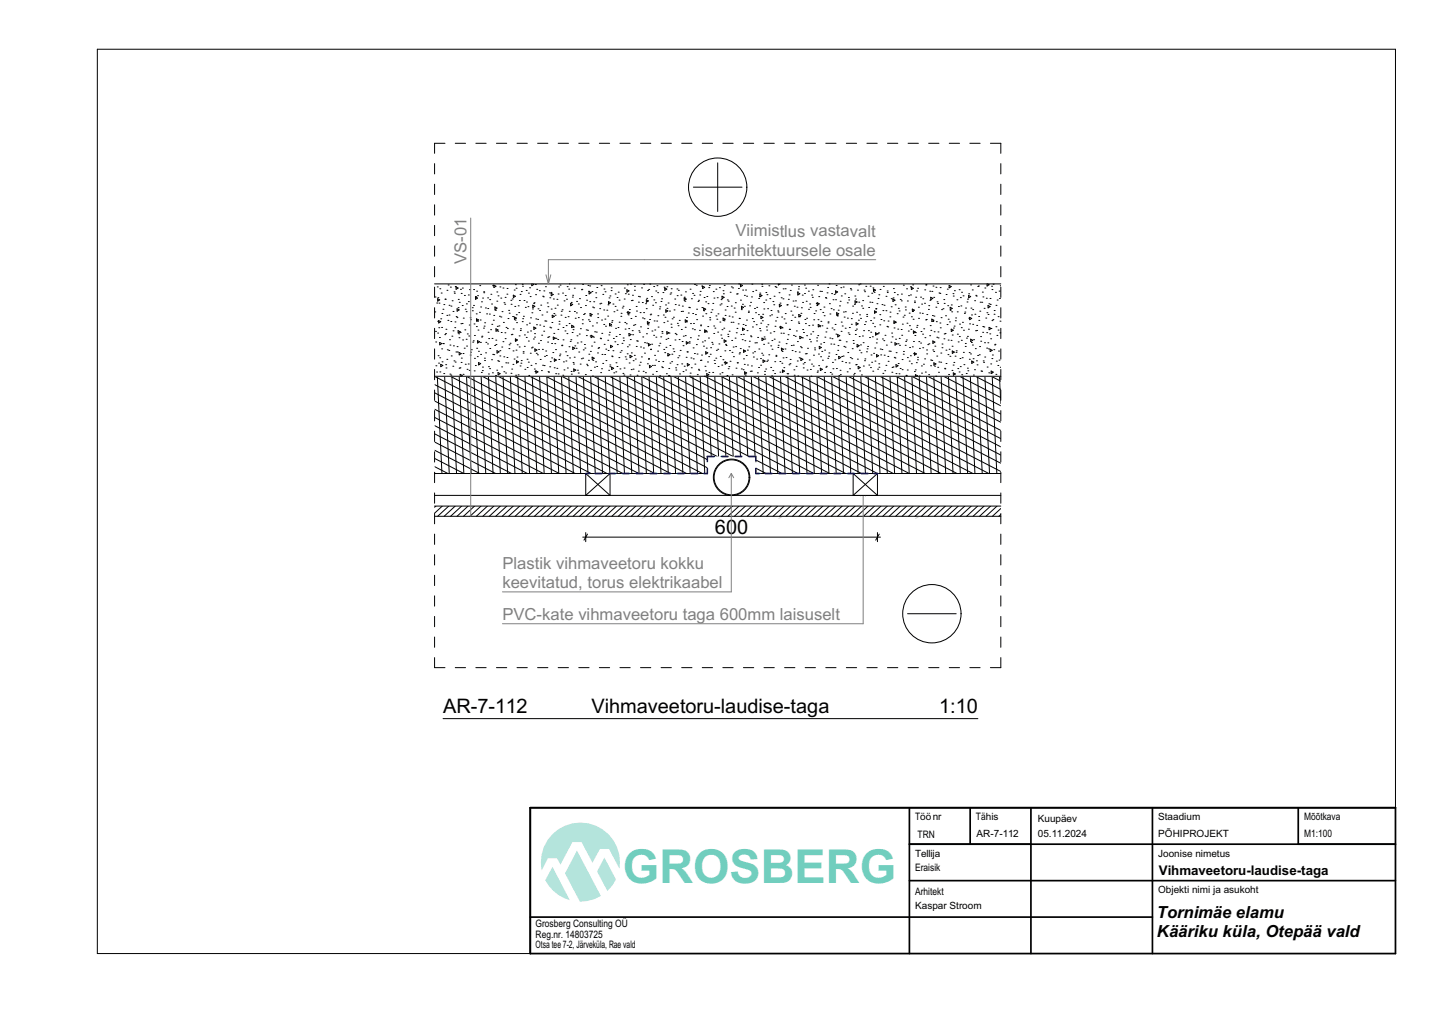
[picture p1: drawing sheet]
<svg xmlns="http://www.w3.org/2000/svg" width="297mm" height="210mm" viewBox="0 0 297 210" stroke-linecap="round" stroke-linejoin="round" font-family="sans-serif">
<path d="M187 173.6h100M187 166.1v30M199.5 166.1v7.5M212 166.1v30M237 166.1v30M267 166.1v7.5M287 166.1h-177.9v30M109.1 188.6h127.9M187 181.1h100" fill="none" stroke="#000" stroke-width=".35"/>
<g fill="#b4e4dc">
<path d="M124.3 176.4l2.4 4.5-.8 1.3-1 1.1-2.1-4z" fill-rule="evenodd"/>
<path d="M113.6 178.3l3.6 6.9a8.1 8.1 0 0 1-5.1-4.2z" fill-rule="evenodd"/>
<path d="M118.7 174.9l4.9 9.4-1.4 .6-1.4 .4-1.5 .2-3.1-5.9z" fill-rule="evenodd"/>
<path d="M113.6 171.6a8.1 8.1 0 0 1 9.5-1.5 8.1 8.1 0 0 1 4.3 8.6l-2.1-4.1h-1.9l-1.5 2.9-2.3-4.3h-1.9l-2.4 4.6-.8-1.3h-1.8l-1.3 2.5a8.1 8.1 0 0 1 2.2-7.4z" fill-rule="evenodd"/>
</g>
<path d="M109.1 166.1h177.9v30h-177.9z" fill="none" stroke="#000" stroke-width=".35"/>
<path d="M20 10.1h267v186h-267z" fill="none" stroke="#000" stroke-width=".21"/>
<!-- layer: Structural - Bearing -->
<path d="M132.8 106.2l-.8 .5M160.9 106.2l-.7 .5M189.1 106.2l-.8 .5" fill="none" stroke="#ccc" stroke-width=".21"/>
<path d="M89.4 104.1h116.4v2.1h-116.4z" fill-rule="evenodd" fill="#fff"/>
<g fill="none" stroke="#000" stroke-width=".21">
<path d="M89.6 104.1l-.2 .2M91 104.1l-1.6 1.5M92.3 104.1l-2.3 2.1M93.6 104.1l-2.3 2.1M94.9 104.1l-2.2 2.1M96.3 104.1l-2.3 2.1M97.6 104.1l-2.3 2.1M98.9 104.1l-2.2 2.1M100.3 104.1l-2.3 2.1M101.6 104.1l-2.3 2.1M102.9 104.1l-2.3 2.1M104.2 104.1l-2.2 2.1"/>
<path d="M105.6 104.1l-2.3 2.1M106.9 104.1l-2.3 2.1M108.2 104.1l-2.3 2.1M109.5 104.1l-2.2 2.1M110.9 104.1l-2.3 2.1M112.2 104.1l-2.3 2.1M113.5 104.1l-2.3 2.1M114.8 104.1l-2.2 2.1M116.2 104.1l-2.3 2.1M117.5 104.1l-2.3 2.1M118.8 104.1l-2.2 2.1M120.2 104.1l-2.3 2.1"/>
<path d="M121.5 104.1l-2.3 2.1M122.8 104.1l-2.3 2.1M124.1 104.1l-2.2 2.1M125.5 104.1l-2.3 2.1M126.8 104.1l-2.3 2.1M128.1 104.1l-2.3 2.1M129.4 104.1l-2.2 2.1M130.8 104.1l-2.3 2.1M132.1 104.1l-2.3 2.1M133.4 104.1l-2.3 2.1M134.8 104.1l-2.3 2.1M136.1 104.1l-2.3 2.1"/>
<path d="M137.4 104.1l-2.3 2.1M138.7 104.1l-2.2 2.1M140.1 104.1l-2.3 2.1M141.4 104.1l-2.3 2.1M142.7 104.1l-2.3 2.1M144 104.1l-2.2 2.1M145.4 104.1l-2.3 2.1M146.7 104.1l-2.3 2.1M148 104.1l-2.3 2.1M149.3 104.1l-2.2 2.1M150.7 104.1l-2.3 2.1M152 104.1l-2.3 2.1"/>
<path d="M153.3 104.1l-2.3 2.1M154.7 104.1l-2.3 2.1M156 104.1l-2.3 2.1M157.3 104.1l-2.3 2.1M158.6 104.1l-2.2 2.1M160 104.1l-2.3 2.1M161.3 104.1l-2.3 2.1M162.6 104.1l-2.3 2.1M163.9 104.1l-2.2 2.1M165.3 104.1l-2.3 2.1M166.6 104.1l-2.3 2.1M167.9 104.1l-2.3 2.1"/>
<path d="M169.2 104.1l-2.2 2.1M170.6 104.1l-2.3 2.1M171.9 104.1l-2.3 2.1M173.2 104.1l-2.2 2.1M174.6 104.1l-2.3 2.1M175.9 104.1l-2.3 2.1M177.2 104.1l-2.3 2.1M178.5 104.1l-2.2 2.1M179.9 104.1l-2.3 2.1M181.2 104.1l-2.3 2.1M182.5 104.1l-2.3 2.1M183.8 104.1l-2.2 2.1"/>
<path d="M185.2 104.1l-2.3 2.1M186.5 104.1l-2.3 2.1M187.8 104.1l-2.3 2.1M189.1 104.1l-2.2 2.1M190.5 104.1l-2.3 2.1M191.8 104.1l-2.3 2.1M193.1 104.1l-2.2 2.1M194.5 104.1l-2.3 2.1M195.8 104.1l-2.3 2.1M197.1 104.1l-2.3 2.1M198.4 104.1l-2.2 2.1M199.8 104.1l-2.3 2.1"/>
<path d="M201.1 104.1l-2.3 2.1M202.4 104.1l-2.3 2.1M203.7 104.1l-2.2 2.1M205.1 104.1l-2.3 2.1M205.8 105.8l-.4 .4M205.8 104.6l-1.7 1.6"/>
</g>
<g fill="#fff">
<path d="M89.4 101.9h116.4v2.2h-116.4z" fill-rule="evenodd"/>
<path d="M89.4 77.4h116.4v20h-50.3v-3.5h-10v3.5h-56.1z" fill-rule="evenodd"/>
</g>
<g fill="none" stroke="#000" stroke-width=".21">
<path d="M89.4 77.4l38.7 20M89.4 79.1l35.5 18.3M89.9 77.4l1 20M91.5 77.4l.9 20M92.6 77.4l38.8 20M93 77.4l.9 20M94.5 77.4l.9 20-6-3.1M95.9 77.4l38.8 20M96 77.4l.9 20M97.5 77.4l.9 20M99 77.4l.9 20M99.2 77.4l38.7 20"/>
<path d="M100.5 77.4l.9 20M102 77.4l.9 20M102.4 77.4l38.8 20M103.5 77.4l.9 20M105 77.4l.9 20M105.7 77.4l38.8 20M106.5 77.4l.9 20M108 77.4l.9 20M109 77.4l36.5 18.8M109.5 77.4l.9 20M111 77.4l.9 20M112.3 77.4l33.2 17.1"/>
<path d="M112.5 77.4l.9 20M114 77.4l.9 20M115.5 77.4l.9 20M115.5 77.4l32 16.5M117 77.4l.9 20M118.5 77.4l.9 20M118.8 77.4l32 16.5-.8-16.5M120 77.4l.9 20M121.5 77.4l.9 20M122.1 77.4l32 16.5M123 77.4l.9 20M124.5 77.4l.9 20"/>
<path d="M125.3 77.4l38.8 20M126 77.4l.9 20M127.5 77.4l.9 20M128.6 77.4l38.8 20M129 77.4l.9 20M130.5 77.4l.9 20M131.9 77.4l38.8 20M132 77.4l.9 20M133.5 77.4l.9 20M135 77.4l.9 20M135.2 77.4l38.7 20M136.5 77.4l1 20"/>
<path d="M138 77.4l1 20M138.4 77.4l38.8 20M139.5 77.4l1 20M141 77.4l1 20M141.7 77.4l38.8 20M142.5 77.4l1 20M144 77.4l1 20M145 77.4l38.8 20M145.5 77.4l.8 16.5M147 77.4l.8 16.5M148.3 77.4l38.7 20-.9-20M148.5 77.4l.8 16.5"/>
<path d="M153 77.4l.8 16.5M154.5 77.4l.8 16.5M154.8 77.4l38.8 20M156 77.4l1 20M157.5 77.4l1 20M158.1 77.4l38.7 20M159 77.4l1 20M160.5 77.4l1 20M161.3 77.4l38.8 20M162 77.4l1 20M163.5 77.4l1 20M164.6 77.4l38.8 20"/>
<path d="M165 77.4l1 20M166.5 77.4l1 20M167.9 77.4l37.9 19.6M168 77.4l1 20M169.5 77.4l1 20M171 77.4l1 20M171.2 77.4l34.6 17.9M172.5 77.4l1 20M174 77.4l1 20M174.4 77.4l31.4 16.2M175.5 77.4l1 20M177 77.4l1 20"/>
<path d="M177.7 77.4l28.1 14.5M178.5 77.4l1 20M180.1 77.4l.9 20M181 77.4l24.8 12.8M181.6 77.4l.9 20M183.1 77.4l.9 20M184.2 77.4l21.6 11.1M184.6 77.4l.9 20M187.5 77.4l18.3 9.4M187.6 77.4l.9 20M189.1 77.4l.9 20M190.6 77.4l.9 20"/>
<path d="M190.8 77.4l15 7.8M192.1 77.4l.9 20M193.6 77.4l.9 20M194.1 77.4l11.7 6.1M195.1 77.4l.9 20M196.6 77.4l.9 20M197.3 77.4l8.5 4.4M198.1 77.4l.9 20M199.6 77.4l.9 20M200.6 77.4l5.2 2.7M201.1 77.4l.9 20M202.6 77.4l.9 20"/>
<path d="M203.9 77.4l1.9 1M204.1 77.4l.9 20M205.6 77.4l.2 5.6M89.4 97.1v.3M89.4 80.8l32.2 16.6M89.4 82.5l28.9 14.9M89.4 84.2l25.6 13.2M89.4 85.8l22.4 11.6M89.4 87.5l19.1 9.9M89.4 89.2l15.8 8.2M89.4 90.9l12.5 6.5M89.4 92.6l9.3 4.8"/>
<path d="M89.4 96l2.7 1.4M152.3 93.9l-.8-16.5 38.8 20M155.5 94.6l5.3 2.8M155.5 96.3l2.1 1.1"/>
</g>
<path d="M89.4 58.4h116.4v19h-116.4z" fill-rule="evenodd" fill="#fff"/>
<g fill="none" stroke="#000" stroke-width=".21">
<path d="M89.4 58.4h116.4M89.9 59h.1M90.5 59.4h.1M91.9 59.7h.1M92.2 58.6h.1M92.6 59.1h.1M93.6 58.9h.1M93.8 59l.4 .2-.4 .3zM94.7 59.5h.1M95.1 59.3h.1M96.6 59.6h.1M97.4 59.6h.1"/>
<path d="M98 59.9h.1M98.7 58.7h.1M101.4 58.7h.1M101.4 58.8h.1M101.6 58.6l.4 .3-.4 .2zM102.8 59h.1M103.4 59.2h.1M104.3 59.3h.1M105.8 59.7h.1M106 58.6h.1M106.2 59.3h.1M107.2 60h.1"/>
<path d="M107.4 58.5h.1M107.5 58.9h.1M108.2 59.7h.1M108.9 59.2h.1M109.4 58.4v.4l.4-.3-.2-.1M110.1 58.5h.1M110.4 59.5h.1M110.9 59.8h.1M111.9 59.8h.1M112.2 59h.1M114.9 59h.1M115.2 58.6h.1"/>
<path d="M116.7 59h.1M117 59.5h.1M117.2 58.4h.1M118.1 59.3h.1M119.6 59.6h.1M119.7 59.5h.1M119.8 58.5h.1M120.9 58.7h.1M121.1 59.9h.1M121.1 60l.5 .2-.4 .3zM121.3 58.8h.1M121.7 60h.1"/>
<path d="M122.8 59.1h.1M123.6 58.8h.1M124.2 59.5h.1M125.7 59.8h.1M125.7 59.2h.1M128.4 59.2h.1M128.9 59.6l.5 .2-.4 .3zM129 58.6h.1M129.7 58.4h.1M130.5 58.9h.1M130.5 59.7h.1M131.9 59.2h.1"/>
<path d="M132.4 58.5h.1M133.2 59.7h.1M133.4 59.5h.1M133.7 58.4h.1M134.5 58.9h.1M134.9 59.9h.1M135.1 58.8h.1M136.6 59.1h.1M136.7 59.2l.5 .3-.5 .2zM137.2 59h.1M138.1 59.4h.1M139.2 59.4h.1"/>
<path d="M139.5 59.7h.1M141.9 59.5h.1M142.8 58.5h.1M143.2 58.7h.1M144 59.9h.1M144.3 58.8h.1M144.5 58.9l.4 .2-.4 .3zM145.8 59.2h.1M145.9 58.7h.1M146.7 60h.1M147.2 59.5h.1M148 59.2h.1"/>
<path d="M148.7 59.8h.1M148.9 58.7h.1M150.4 59h.1M150.7 59.2h.1M151.9 59.3h.1M151.9 58.4h.1M152.3 58.5l.4 .2-.4 .3zM152.7 59.7h.1M153.3 59.7h.1M154.6 58.4h.1M154.8 60h.1M155.5 59.7h.1"/>
<path d="M156.7 58.5h.1M156.7 58.9h.1M158.1 58.8h.1M159.4 58.9h.1M159.6 59.1h.1M160.1 58.4v.2l.3-.2M161.1 59.4h.1M161.5 59.4h.1M162.5 59.7h.1M162.8 58.6h.1M164.2 59.4h.1M164.2 59h.1"/>
<path d="M165.5 58.6h.1M165.7 59.3h.1M166.3 59.9h.1M167.2 59.6h.1M168.2 58.7h.1M168.6 59.9h.1M169 59.9h.1M170.2 59.1h.1M170.5 58.4h.1M171.9 59.8l.4 .2-.4 .3zM172 58.7h.1M172.9 59.2h.1"/>
<path d="M173.4 59h.1M174.9 59.4h.1M175 59.6h.1M176.4 59.7h.1M176.6 58.6h.1M176.9 58.4h.1M177.7 59.7h.1M177.8 60h.1M178.1 58.9h.1M179 58.9h.1M179.5 59.2h.1M179.6 59.5l.5 .2-.4 .2z"/>
<path d="M181 59.5h.1M181.7 58.9h.1M182.5 59.9h.1M183.8 59.4h.1M185.8 58.7h.1M186.5 59.4h.1M187.3 59h.1M187.4 59.1l.5 .2-.4 .3zM187.7 58.6h.1M188.5 59.9h.1M188.7 59.3h.1M190.2 59.6h.1"/>
<path d="M190.4 58.6h.1M190.4 58.5h.1M191.2 59.9h.1M191.7 59.9h.1M191.9 58.8h.1M192.5 59.1h.1M193.4 59.2h.1M194.8 59.5h.1M195.2 59.1h.1M195.2 58.7l.4 .2-.4 .3zM196.3 59.8h.1M197.3 59.6h.1"/>
<path d="M199.6 58.6h.1M200 59.6h.1M201.1 58.9h.1M201.2 58.8h.1M202.6 59.2h.1M203 58.4v.4l.4-.2-.3-.2M203.9 58.9h.1M204 59.6h.1M204.3 58.5h.1M205.5 59.9h.1M205.7 58.8h.1M89.4 77.4h116.4"/>
<path d="M89.4 64.2h.1M89.5 61.1h.1M89.6 68.2h.1M89.6 70.3h.1M89.7 75.2h.1M89.8 76.5h.1M89.8 62.3h.1M90 61.5l.4 .2-.4 .2zM90 68.5h.1M90 66.1h.1M90.1 61.2h.1M90.1 73.2h.1"/>
<path d="M90.2 74.7h.1M90.2 65.9l.5 .3-.5 .2zM90.3 67.4h.1M90.3 62.3h.1M90.4 69.4h.1M90.4 70.4l.5 .3-.4 .2zM90.4 73.6h.1M90.5 76.5h.1M90.6 74.9l.5 .3-.4 .2zM90.7 65.6h.1M90.7 60.3h.1M90.8 67.3h.1"/>
<path d="M90.8 71.8h.1M90.9 64.5h.1M90.9 74.4h.1M91.1 70.7h.1M91.1 63.6h.1M91.2 70.7h.1M91.3 76.8h.1M91.3 62.6h.1M91.5 68.8h.1M91.6 61.5h.1M91.6 68.6h.1M91.7 75h.1"/>
<path d="M91.7 67.7h.1M91.7 75.7h.1M91.9 73.9h.1M91.9 64.9h.1M92 71.9h.1M92.1 65.9h.1M92.3 72.1h.1M92.4 64.8h.1M92.4 62.8h.1M92.4 69.9h.1M92.5 76.9h.1M92.5 71h.1"/>
<path d="M92.7 66.1h.1M92.7 77.2h.1M92.8 63h.1M92.8 73.2h.1M92.9 69.1h.1M93 61.9h.1M93.1 75.3h.1M93.2 64.1h.1M93.2 68h.1M93.3 71.1h.1M93.4 74.2h.1M93.4 60h.1"/>
<path d="M93.4 60.3h.1M93.5 67.4h.1M93.6 66.2h.1M93.6 74.5h.1M93.8 72.4h.1M93.8 65.1h.1M94 65.3h.1M94 63.5l.4 .2-.4 .3zM94 71.3h.1M94.1 72.4h.1M94.2 68l.4 .2-.4 .3zM94.2 63.3h.1"/>
<path d="M94.3 61.6h.1M94.3 68.7h.1M94.4 69.5h.1M94.4 72.5l.5 .2-.4 .3zM94.4 75.7h.1M94.5 62.2h.1M94.6 75.6h.1M94.6 68.4h.1M94.7 77.4l-.1-.4 .5 .2-.3 .2M94.8 66.6h.1M94.8 74.5h.1M94.9 60.4h.1"/>
<path d="M94.9 73.7h.1M95 66.5h.1M95.1 62.8h.1M95.2 69.9h.1M95.2 72.7h.1M95.2 77h.1M95.3 65.4h.1M95.5 71.6h.1M95.5 60.8h.1M95.6 67.8h.1M95.7 63.6h.1M95.7 74.9h.1"/>
<path d="M95.9 69.8h.1M95.9 64.1h.1M95.9 62.5h.1M96 71.2h.1M96.1 76h.1M96.1 68.7h.1M96.3 74.9h.1M96.3 60.7h.1M96.3 62h.1M96.4 69.1h.1M96.5 76.2h.1M96.5 66.9h.1"/>
<path d="M96.7 65.4h.1M96.7 73h.1M96.8 65.8h.1M96.8 72.4h.1M96.9 71.9h.1M97.1 63.3h.1M97.2 63.9h.1M97.2 70.4h.1M97.3 70.1h.1M97.4 62.8h.1M97.5 66.6h.1M97.5 76.3h.1"/>
<path d="M97.6 69h.1M97.6 73.7h.1M97.8 75.2h.1M97.8 61h.1M97.8 61.1l.4 .2-.4 .3zM97.9 64.6h.1M98 67.2h.1M98 65.6l.4 .2-.4 .3zM98 71.6h.1M98.2 73.4h.1M98.2 70.1l.4 .2-.4 .3zM98.2 66.1h.1"/>
<path d="M98.2 60.8h.1M98.3 67.9h.1M98.4 75h.1M98.4 72.3h.1M98.4 74.6l.5 .2-.4 .3zM98.6 64.2h.1M98.8 65.8h.1M98.8 70.4h.1M98.8 72.9h.1M98.9 63.1h.1M99 76.6h.1M99 62.1h.1"/>
<path d="M99 69.3h.1M99.1 69.2h.1M99.2 76.2h.1M99.2 75.5h.1M99.3 61.3h.1M99.4 67.5h.1M99.5 60h.1M99.5 60.2h.1M99.6 67.1h.1M99.6 73.7h.1M99.7 74.2h.1M99.7 66.4h.1"/>
<path d="M99.8 63.3h.1M99.9 72.6h.1M99.9 70.4h.1M100.1 64.6h.1M100.3 70.7h.1M100.3 61.3h.1M100.3 63.5h.1M100.4 68.3h.1M100.5 76.9h.1M100.5 75.4h.1M100.5 69.6h.1M100.7 64.6h.1"/>
<path d="M100.7 75.8h.1M100.7 61.6h.1M100.7 71.7h.1M100.9 67.8h.1M101 60.5h.1M101.1 74h.1M101.1 62.5h.1M101.1 66.7h.1M101.2 69.6h.1M101.3 76.7h.1M101.3 72.9h.1M101.5 65.9h.1"/>
<path d="M101.5 64.9h.1M101.6 72.9h.1M101.7 71.1h.1M101.8 63.8h.1M101.8 63.1l.4 .3-.4 .2zM101.9 63.8h.1M101.9 77.2h.1M102 70h.1M102 70.9h.1M102 67.6l.4 .3-.4 .2zM102.2 76.1h.1M102.2 60.1h.1"/>
<path d="M102.2 61.9h.1M102.2 72.1l.4 .3-.4 .2zM102.3 67.1h.1M102.4 74.2h.1M102.4 68.1h.1M102.4 60.8h.1M102.4 76.6l.5 .3-.4 .2zM102.6 74.3h.1M102.6 67h.1M102.7 65.1h.1M102.8 73.2h.1M102.8 72.1h.1"/>
<path d="M103 61.3h.1M103 65.2h.1M103.1 68.4h.1M103.2 75.5h.1M103.2 71.4h.1M103.3 64.1h.1M103.4 70.3h.1M103.5 66.3h.1M103.6 73.4h.1M103.6 76.5h.1M103.7 62.3h.1M103.8 62.6h.1"/>
<path d="M103.8 68.4h.1M103.9 61.2h.1M103.9 69.7h.1M104 76.7h.1M104 74.6h.1M104.1 67.3h.1M104.3 60.5h.1M104.3 73.5h.1M104.3 67.6h.1M104.4 74.7h.1M104.5 65.5h.1M104.6 63.8h.1"/>
<path d="M104.7 71.7h.1M104.7 70.9h.1M104.7 64.4h.1M104.9 70.6h.1M105.1 61.8h.1M105.1 76.8h.1M105.1 62.6h.1M105.2 68.8h.1M105.2 75.9h.1M105.3 68.8h.1M105.4 61.5h.1M105.4 65.1h.1"/>
<path d="M105.5 74.9h.1M105.5 72.2h.1M105.5 67.7h.1M105.6 60.7l.4 .2-.4 .3zM105.7 73.8h.1M105.8 65.2l.4 .2-.4 .3zM105.9 63h.1M105.9 65.8h.1M106 70.1h.1M106 69.7l.4 .2-.4 .3zM106.1 77.2h.1M106.1 72h.1"/>
<path d="M106.2 64.7h.1M106.2 74.2l.4 .2-.4 .3zM106.2 66.4h.1M106.3 73.4h.1M106.4 70.9h.1M106.6 77.1h.1M106.6 62.9h.1M106.7 64.3h.1M106.8 69.1h.1M106.8 71.4h.1M106.8 61.8h.1M107 75.3h.1"/>
<path d="M107 60.5h.1M107 68h.1M107.1 67.6h.1M107.1 74.7h.1M107.2 74.2h.1M107.4 66.2h.1M107.5 65.6h.1M107.6 72.6h.1M107.6 72.3h.1M107.7 65.1h.1M107.8 61.8h.1M107.8 71.2h.1"/>
<path d="M107.9 68.9h.1M107.9 76h.1M108 63.2h.1M108.2 69.4h.1M108.3 62.1h.1M108.3 66.8h.1M108.4 73.9h.1M108.4 75.6h.1M108.5 68.3h.1M108.6 63.1h.1M108.7 74.5h.1M108.7 70.1h.1"/>
<path d="M108.7 60.3h.1M108.8 77.2h.1M108.9 66.5h.1M109 61h.1M109.1 72.7h.1M109.1 65.4h.1M109.1 68.1h.1M109.2 75.2h.1M109.3 71.6h.1M109.4 64.3h.1M109.5 71.4h.1M109.5 63.5h.1"/>
<path d="M109.6 62.8l.4 .2-.4 .3zM109.7 69.7h.1M109.8 62.4h.1M109.8 67.3l.4 .2-.4 .3zM109.8 62.3h.1M109.9 75.9h.1M109.9 69.3h.1M109.9 68.6h.1M110 71.8l.4 .2-.4 .3zM110 76.4h.1M110.1 74.8h.1M110.2 60.6h.1"/>
<path d="M110.2 65.6h.1M110.2 76.3l.4 .2-.4 .2zM110.3 72.7h.1M110.3 66.8h.1M110.5 73h.1M110.6 65.7h.1M110.7 63.5h.1M110.7 70.6h.1M110.8 71.9h.1M111 63.9h.1M111 66.9h.1M111.1 73.9h.1"/>
<path d="M111.2 70h.1M111.2 62.8h.1M111.4 76.2h.1M111.4 68.9h.1M111.5 64.8h.1M111.6 71.9h.1M111.6 75.1h.1M111.6 60.9h.1M111.7 61h.1M111.8 67.1h.1M111.8 68.1h.1M111.9 75.2h.1"/>
<path d="M112 73.3h.1M112 66h.1M112.2 72.2h.1M112.3 66h.1M112.4 73.1h.1M112.4 64.2h.1M112.6 62.3h.1M112.6 70.4h.1M112.6 69.4h.1M112.7 63.1h.1M112.7 76.5h.1M112.8 76.5h.1"/>
<path d="M112.9 69.3h.1M113 60.2h.1M113.1 75.4h.1M113.1 61.2h.1M113.1 67.3h.1M113.2 74.4h.1M113.3 67.4h.1M113.3 60.1h.1M113.4 60.3l.4 .3-.4 .2zM113.4 63.6h.1M113.4 70.6h.1M113.5 73.6h.1"/>
<path d="M113.5 66.3h.1M113.6 64.8l.4 .3-.4 .2zM113.7 72.5h.1M113.8 69.3l.4 .3-.4 .2zM113.8 61.5h.1M113.9 68.6h.1M113.9 64.5h.1M114 75.6h.1M114 73.8l.4 .3-.4 .2zM114.1 70.7h.1M114.2 63.4h.1M114.2 64.8h.1"/>
<path d="M114.3 71.9h.1M114.3 76.9h.1M114.3 69.6h.1M114.5 75.8h.1M114.6 61.6h.1M114.6 62.8h.1M114.7 69.8h.1M114.7 67.7h.1M114.8 60.5h.1M114.8 76.9h.1M114.9 73.9h.1M115 66.7h.1"/>
<path d="M115 66.1h.1M115.1 73.2h.1M115.2 72.8h.1M115.4 64.8h.1M115.4 64h.1M115.5 71.1h.1M115.6 71h.1M115.6 63.7h.1M115.7 60.3h.1M115.8 77.2h.1M115.8 67.4h.1M115.8 69.9h.1"/>
<path d="M115.9 74.4h.1M116 76.1h.1M116 61.9h.1M116.2 68.1h.1M116.2 65.3h.1M116.3 60.8h.1M116.3 72.4h.1M116.4 74.3h.1M116.4 67h.1M116.5 61.5h.1M116.6 68.6h.1M116.6 73.2h.1"/>
<path d="M116.7 75.7h.1M116.8 65.1h.1M117 71.3h.1M117.1 66.5h.1M117.1 64h.1M117.1 73.6h.1M117.3 70.2h.1M117.3 62.8h.1M117.4 62.4l.4 .2-.4 .3zM117.4 69.9h.1M117.5 76.4h.1M117.5 62.2h.1"/>
<path d="M117.5 77h.1M117.6 66.9l.4 .2-.4 .3zM117.7 68.4h.1M117.7 61.1h.1M117.8 60.7h.1M117.8 71.4l.4 .2-.4 .3zM117.9 74.6h.1M117.9 67.8h.1M117.9 67.3h.1M118 74.9h.1M118 75.9l.4 .2-.4 .3zM118.1 73.5h.1"/>
<path d="M118.1 64.1h.1M118.2 71.1h.1M118.3 65.5h.1M118.5 71.6h.1M118.5 64.4h.1M118.6 62h.1M118.7 69.1h.1M118.7 70.5h.1M118.8 76.1h.1M118.9 76.7h.1M118.9 62.5h.1M118.9 65.3h.1"/>
<path d="M119 72.4h.1M119.1 68.7h.1M119.2 61.4h.1M119.3 74.9h.1M119.4 67.6h.1M119.4 63.3h.1M119.5 70.3h.1M119.6 73.8h.1M119.8 66.6h.1M119.8 65.8h.1M119.8 73.7h.1M120 72h.1"/>
<path d="M120 64.7h.1M120.2 70.9h.1M120.2 64.5h.1M120.3 71.6h.1M120.4 77h.1M120.4 62.8h.1M120.5 60.8h.1M120.6 67.9h.1M120.6 69h.1M120.7 61.7h.1M120.7 74.9h.1M120.8 75.2h.1"/>
<path d="M120.8 67.9h.1M121 65.8h.1M121 74.1h.1M121.1 72.9h.1M121.2 66.1h.1M121.3 62h.1M121.4 64.5l.4 .2-.4 .3zM121.4 69.1h.1M121.4 72.3h.1M121.5 76.2h.1M121.5 65h.1M121.6 69l.4 .2-.4 .3z"/>
<path d="M121.7 71.2h.1M121.8 73.5l.4 .2-.4 .2zM121.8 67h.1M121.9 77.4h.1M121.9 63.2h.1M121.9 74.1h.1M122.1 69.3h.1M122.1 63.3h.1M122.1 62.1h.1M122.2 70.4h.1M122.3 75.5h.1M122.3 68.2h.1"/>
<path d="M122.5 74.4h.1M122.5 60.2h.1M122.6 61.2h.1M122.6 68.3h.1M122.7 66.4h.1M122.7 75.4h.1M122.9 72.6h.1M122.9 64.6h.1M122.9 65.3h.1M123 71.6h.1M123.1 71.5h.1M123.3 63.5h.1"/>
<path d="M123.4 62.5h.1M123.5 69.6h.1M123.5 69.7h.1M123.5 76.6h.1M123.6 62.4h.1M123.7 75.8h.1M123.7 65.8h.1M123.8 68.6h.1M123.8 72.9h.1M124 74.7h.1M124 60.6h.1M124.2 66.7h.1"/>
<path d="M124.2 63.8h.1M124.3 70.8h.1M124.4 72.9h.1M124.4 65.6h.1M124.4 60h.1M124.5 67.1h.1M124.6 71.8h.1M124.6 74.2h.1M124.8 63.8h.1M125 65h.1M125 70h.1M125 62.7h.1"/>
<path d="M125.1 72.1h.1M125.1 62l.5 .3-.4 .2zM125.2 76.2h.1M125.2 68.9h.1M125.3 61.3h.1M125.3 68.4h.1M125.4 66.5l.4 .3-.4 .2zM125.4 75.1h.1M125.4 75.4h.1M125.4 60.9h.1M125.6 71l.4 .3-.4 .2zM125.6 67.1h.1"/>
<path d="M125.8 75.5l.4 .2-.4 .3zM125.8 66.3h.1M125.8 73.2h.1M125.9 66h.1M125.9 73.4h.1M126.1 72.1h.1M126.1 62.5h.1M126.2 69.6h.1M126.2 76.7h.1M126.3 64.1h.1M126.5 70.3h.1M126.5 63h.1"/>
<path d="M126.5 60.5h.1M126.6 67.5h.1M126.7 76.5h.1M126.7 74.6h.1M126.7 69.2h.1M126.9 63.8h.1M126.9 75.4h.1M126.9 61.2h.1M127 70.9h.1M127.1 67.4h.1M127.2 60.1h.1M127.3 73.6h.1"/>
<path d="M127.3 61.7h.1M127.3 66.3h.1M127.4 68.8h.1M127.5 75.9h.1M127.5 72.5h.1M127.7 65.1h.1M127.7 64.4h.1M127.8 72.1h.1M127.9 70.6h.1M128 63.3h.1M128.1 76.8h.1M128.1 63h.1"/>
<path d="M128.2 69.5h.1M128.2 70.1h.1M128.3 77.1h.1M128.4 75.7h.1M128.4 61.5h.1M128.5 66.3h.1M128.6 67.7h.1M128.6 73.4h.1M128.6 60.4h.1M128.8 73.9h.1M128.8 66.6h.1M129 64.3h.1"/>
<path d="M129 72.8h.1M129 71.3h.1M129.1 64.1l.5 .2-.4 .3zM129.2 64.8h.1M129.2 60.5h.1M129.3 67.6h.1M129.4 68.6l.4 .2-.4 .3zM129.4 70.9h.1M129.4 74.7h.1M129.4 63.7h.1M129.6 73.1l.4 .2-.4 .3zM129.6 77.1h.1"/>
<path d="M129.6 69.8h.1M129.8 65.5h.1M129.8 76h.1M129.8 61.8h.1M129.9 72.6h.1M130 68h.1M130 61.8h.1M130.1 60.7h.1M130.1 68.8h.1M130.2 75.9h.1M130.2 74.2h.1M130.3 66.9h.1"/>
<path d="M130.5 73.1h.1M130.6 66.8h.1M130.7 73.9h.1M130.7 65.1h.1M130.8 63h.1M130.9 71.3h.1M130.9 64h.1M130.9 70.1h.1M131 77.2h.1M131.1 70.2h.1M131.3 76.3h.1M131.3 61h.1"/>
<path d="M131.3 62.1h.1M131.4 68h.1M131.5 75.1h.1M131.5 68.3h.1M131.5 61h.1M131.7 64.3h.1M131.7 74.5h.1M131.7 67.2h.1M131.7 71.4h.1M131.9 73.4h.1M132.1 62.2h.1M132.1 65.4h.1"/>
<path d="M132.2 69.3h.1M132.3 76.4h.1M132.3 71.6h.1M132.4 64.3h.1M132.5 65.6h.1M132.6 72.6h.1M132.6 70.5h.1M132.8 76.7h.1M132.8 62.5h.1M132.9 63.5h.1M132.9 61.7l.5 .2-.4 .3zM133 68.6h.1"/>
<path d="M133 70.6h.1M133 61.4h.1M133.1 66.2l.5 .2-.4 .2zM133.2 74.8h.1M133.2 67.5h.1M133.3 66.8h.1M133.4 70.7l.4 .2-.4 .2zM133.4 73.9h.1M133.4 73.7h.1M133.6 75.2l.4 .2-.4 .2zM133.6 65.7h.1M133.7 64.7h.1"/>
<path d="M133.8 71.9h.1M133.8 71.8h.1M133.8 64.6h.1M134 61h.1M134 70.8h.1M134.1 68.1h.1M134.2 75.2h.1M134.2 77h.1M134.2 62.8h.1M134.4 69h.1M134.5 61.7h.1M134.5 66h.1"/>
<path d="M134.6 75.1h.1M134.6 73.1h.1M134.7 67.9h.1M134.8 62.3h.1M134.9 74h.1M134.9 69.3h.1M135 76.4h.1M135.1 66h.1M135.3 72.2h.1M135.3 60.2h.1M135.3 64.9h.1M135.4 67.3h.1"/>
<path d="M135.4 74.3h.1M135.5 71.1h.1M135.6 63.5h.1M135.7 77.3h.1M135.7 63.1h.1M135.7 70.6h.1M135.9 69.3h.1M135.9 62h.1M136.1 61.5h.1M136.1 75.5h.1M136.1 68.2h.1M136.2 68.5h.1"/>
<path d="M136.2 75.6h.1M136.3 74.4h.1M136.3 60.2h.1M136.4 64.8h.1M136.5 71.9h.1M136.5 66.4h.1M136.7 72.5h.1M136.8 65.3h.1M136.9 62.7h.1M136.9 63.7l.5 .3-.4 .2zM137 71.4h.1M137 69.8h.1"/>
<path d="M137.1 76.9h.1M137.1 68.2l.5 .2-.4 .3zM137.2 63.4h.1M137.2 66.1h.1M137.3 73.1h.1M137.4 72.7l.4 .2-.4 .3zM137.4 69.6h.1M137.4 62.3h.1M137.6 75.8h.1M137.6 77.4v-.2l.3 .2M137.6 68.5h.1M137.7 64h.1"/>
<path d="M137.8 71.1h.1M137.8 74.7h.1M137.8 60.5h.1M138 60.2h.1M138 66.7h.1M138.1 67.3h.1M138.1 74.4h.1M138.2 72.9h.1M138.2 65.6h.1M138.4 71.8h.1M138.5 65.2h.1M138.6 72.3h.1"/>
<path d="M138.6 63.7h.1M138.8 61.5h.1M138.8 69.9h.1M138.9 68.6h.1M138.9 62.6h.1M139 75.7h.1M139 76.1h.1M139.1 68.8h.1M139.3 75h.1M139.3 60.8h.1M139.3 66.5h.1M139.4 73.6h.1"/>
<path d="M139.5 67h.1M139.6 62.8h.1M139.7 73.2h.1M139.7 69.8h.1M139.7 65.9h.1M139.8 76.9h.1M139.9 72.1h.1M140 60.7h.1M140.1 64.1h.1M140.1 67.8h.1M140.2 74.8h.1M140.3 70.2h.1"/>
<path d="M140.3 63h.1M140.4 64h.1M140.5 76.4h.1M140.5 71.1h.1M140.5 69.1h.1M140.7 61.3l.4 .2-.4 .3zM140.7 75.3h.1M140.7 61.1h.1M140.9 62h.1M140.9 65.8l.5 .2-.4 .3zM140.9 67.3h.1M140.9 69h.1"/>
<path d="M141 60h.1M141 76.1h.1M141.1 73.5h.1M141.1 70.3l.5 .2-.4 .3zM141.2 66.2h.1M141.2 65.3h.1M141.3 72.4h.1M141.4 74.8l.4 .2-.4 .3zM141.4 72.4h.1M141.6 64.4h.1M141.7 63.2h.1M141.7 70.3h.1"/>
<path d="M141.8 70.6h.1M141.8 63.3h.1M141.8 77.4h.1M141.9 76.7h.1M142 69.5h.1M142 66.6h.1M142.1 73.6h.1M142.2 75.6h.1M142.2 61.4h.1M142.4 67.6h.1M142.4 60.4h.1M142.5 64.5h.1"/>
<path d="M142.6 71.6h.1M142.6 73.8h.1M142.6 66.5h.1M142.7 60.7h.1M142.8 72.7h.1M142.8 67.8h.1M142.9 74.9h.1M143 64.7h.1M143.2 70.9h.1M143.3 63.6h.1M143.3 65.7h.1M143.4 72.8h.1"/>
<path d="M143.4 77.1h.1M143.5 69.8h.1M143.6 62h.1M143.6 69.1h.1M143.7 76h.1M143.7 61.8h.1M143.7 76.2h.1M143.9 68h.1M143.9 60.7h.1M144.1 74.1h.1M144.1 67h.1M144.1 66.9h.1"/>
<path d="M144.2 74.1h.1M144.3 73h.1M144.4 63.3h.1M144.5 70.3h.1M144.5 65h.1M144.7 71.2h.1M144.7 63.4l.4 .2-.4 .2zM144.7 63.9h.1M144.8 61.2h.1M144.9 77.4h.1M144.9 68.3h.1M144.9 70.1h.1"/>
<path d="M144.9 67.9l.5 .2-.4 .2zM145 75.3h.1M145.1 76.3h.1M145.1 62.1h.1M145.1 72.4l.5 .2-.4 .2zM145.2 64.5h.1M145.3 71.6h.1M145.3 68.3h.1M145.4 76.8l.4 .3-.4 .2zM145.4 61h.1M145.5 74.5h.1M145.6 67.2h.1"/>
<path d="M145.6 62.5h.1M145.7 69.5h.1M145.8 73.4h.1M145.8 76.6h.1M146 65.3h.1M146 65.8h.1M146.1 72.9h.1M146.2 71.5h.1M146.2 64.2h.1M146.4 70.4h.1M146.4 63.7h.1M146.5 70.8h.1"/>
<path d="M146.6 76.6h.1M146.6 62.4h.1M146.8 68.6h.1M146.8 67.1h.1M146.8 61.3h.1M146.9 74.1h.1M147 74.8h.1M147 67.5h.1M147.2 73.7h.1M147.2 65h.1M147.3 72.1h.1M147.4 65.7h.1"/>
<path d="M147.5 61.2h.1M147.6 68.3h.1M147.6 71.8h.1M147.7 64.6h.1M147.7 75.4h.1M147.9 70.7h.1M148.1 76.9h.1M148.1 66.2h.1M148.1 62.7h.1M148.1 73.3h.1M148.3 68.9h.1M148.3 61.6h.1"/>
<path d="M148.3 62.5h.1M148.4 69.6h.1M148.4 75.1h.1M148.5 67.8h.1M148.5 60.9l.4 .3-.4 .2zM148.5 76.7h.1M148.7 74h.1M148.7 65.4l.4 .2-.4 .3zM148.8 60.4h.1M148.9 67.5h.1M148.9 66h.1M148.9 69.9l.5 .2-.4 .3z"/>
<path d="M149 74.6h.1M149.1 72.2h.1M149.1 64.9h.1M149.1 63.8h.1M149.1 74.4l.5 .2-.4 .3zM149.2 70.8h.1M149.3 71.1h.1M149.5 77.2h.1M149.5 63h.1M149.6 61.7h.1M149.7 68.8h.1M149.7 69.2h.1"/>
<path d="M149.8 75.8h.1M149.8 61.9h.1M149.9 75.4h.1M150 65h.1M150 68.1h.1M150 72.1h.1M150.2 74.3h.1M150.2 60.1h.1M150.4 66.3h.1M150.4 63h.1M150.5 70h.1M150.6 72.5h.1"/>
<path d="M150.6 77.1h.1M150.6 65.2h.1M150.8 66.3h.1M150.8 71.4h.1M150.9 73.4h.1M151 63.4h.1M151.2 69.5h.1M151.2 64.2h.1M151.2 62.3h.1M151.3 71.3h.1M151.4 75.7h.1M151.4 68.4h.1"/>
<path d="M151.5 60.5h.1M151.6 67.5h.1M151.6 60.4h.1M151.7 74.6h.1M151.8 66.6h.1M152 72.8h.1M152 65.5h.1M152.1 65.5h.1M152.1 72.6h.1M152.3 71.7h.1M152.3 61.7h.1M152.4 68.8h.1"/>
<path d="M152.5 63.7h.1M152.5 75.9h.1M152.5 63l.4 .2-.4 .3zM152.7 69.9h.1M152.7 62.6h.1M152.7 67.5l.4 .2-.4 .3zM152.8 66.7h.1M152.8 76h.1M152.9 68.8h.1M152.9 73.8h.1M152.9 72l.5 .2-.4 .3zM153.1 74.9h.1"/>
<path d="M153.1 60.8h.1M153.1 63h.1M153.1 76.5l.5 .2-.4 .3zM153.2 70.1h.1M153.3 77.1h.1M153.3 66.9h.1M153.5 73.1h.1M153.5 65.8h.1M153.6 60.9h.1M153.6 68h.1M153.7 72h.1M153.7 75.1h.1"/>
<path d="M153.9 64.3h.1M153.9 64h.1M154 71.3h.1M154.1 70.2h.1M154.2 62.9h.1M154.3 76.4h.1M154.4 69.1h.1M154.4 62.2h.1M154.5 69.3h.1M154.5 76.3h.1M154.6 75.3h.1M154.6 61.1h.1"/>
<path d="M154.7 65.5h.1M154.8 67.3h.1M154.8 72.6h.1M155 73.4h.1M155 66.2h.1M155.2 63.4h.1M155.2 72.3h.1M155.3 70.5h.1M155.4 64.3h.1M155.5 66.8h.1M155.6 70.5h.1M155.6 73.9h.1"/>
<path d="M155.6 63.2h.1M155.8 76.7h.1M155.8 69.4h.1M156 64.7h.1M156 75.6h.1M156 61.4h.1M156.1 71.8h.1M156.2 67.6h.1M156.3 61h.1M156.3 60.3h.1M156.3 60.6l.4 .2-.4 .2zM156.4 68h.1"/>
<path d="M156.4 73.8h.1M156.4 75.1h.1M156.5 66.5h.1M156.5 65.1l.4 .2-.4 .2zM156.7 72.7h.1M156.7 69.5l.4 .3-.4 .2zM156.8 66h.1M156.9 64.6h.1M156.9 73h.1M156.9 74l.5 .3-.4 .2zM157.1 70.8h.1M157.1 62.2h.1"/>
<path d="M157.1 63.5h.1M157.2 69.3h.1M157.2 77h.1M157.2 76.4h.1M157.3 69.7h.1M157.5 75.9h.1M157.5 61.7h.1M157.5 60.2h.1M157.6 67.2h.1M157.7 67.9h.1M157.7 74.3h.1M157.7 60.6h.1"/>
<path d="M157.9 74.1h.1M157.9 63.5h.1M157.9 66.8h.1M158 70.6h.1M158.1 73h.1M158.3 65h.1M158.3 61.4h.1M158.4 68.5h.1M158.5 75.6h.1M158.5 71.1h.1M158.6 63.9h.1M158.7 64.8h.1"/>
<path d="M158.7 77.3h.1M158.8 70h.1M158.8 71.8h.1M158.9 76.2h.1M159 62h.1M159.1 62.7h.1M159.2 68.2h.1M159.2 60.9h.1M159.2 69.8h.1M159.3 76.8h.1M159.3 74.4h.1M159.4 67.1h.1"/>
<path d="M159.5 66h.1M159.6 73.3h.1M159.6 73.1h.1M159.8 65.3h.1M160 63.9h.1M160 71.5h.1M160 64.2h.1M160 71h.1M160.2 70.4h.1M160.2 60.2h.1M160.3 62.6l.4 .2-.4 .3zM160.3 67.3h.1"/>
<path d="M160.4 74.4h.1M160.4 76.5h.1M160.4 62.3h.1M160.5 67.1l.4 .2-.4 .3zM160.6 68.5h.1M160.7 61.2h.1M160.7 71.6l.4 .2-.4 .3zM160.8 65.2h.1M160.8 74.7h.1M160.9 72.3h.1M160.9 67.4h.1M160.9 76.1l.5 .2-.5 .3z"/>
<path d="M161 61.5h.1M161.1 73.6h.1M161.1 68.5h.1M161.2 75.6h.1M161.3 65.6h.1M161.5 71.8h.1M161.5 64.5h.1M161.6 66.5h.1M161.7 73.5h.1M161.7 70.7h.1M161.8 62.7h.1M161.9 76.9h.1"/>
<path d="M161.9 62.7h.1M161.9 69.8h.1M162 76.9h.1M162.1 68.8h.1M162.1 61.6h.1M162.3 75h.1M162.3 60.7h.1M162.3 67.7h.1M162.4 67.7h.1M162.5 74.8h.1M162.5 73.9h.1M162.7 64h.1"/>
<path d="M162.7 65.9h.1M162.7 71.1h.1M162.9 72.1h.1M163 64.8h.1M163.1 61.9h.1M163.2 71h.1M163.2 69h.1M163.3 76.1h.1M163.3 77.2h.1M163.4 63h.1M163.5 65.3h.1M163.6 69.2h.1"/>
<path d="M163.6 72.3h.1M163.6 61.9h.1M163.7 75.3h.1M163.8 68.1h.1M163.9 63.2h.1M164 74.3h.1M164 60.1h.1M164 70.3h.1M164.1 60.2l.4 .2-.4 .3zM164.1 77.3h.1M164.2 66.2h.1M164.3 66.5h.1"/>
<path d="M164.3 64.7l.4 .2-.4 .3zM164.4 73.6h.1M164.4 72.4h.1M164.4 65.1h.1M164.5 69.2l.4 .2-.4 .3zM164.6 71.3h.1M164.7 73.7l.4 .2-.4 .3zM164.7 64.4h.1M164.8 71.5h.1M164.8 63.3h.1M165 60.7h.1M165 69.5h.1"/>
<path d="M165.1 62.2h.1M165.1 67.8h.1M165.2 74.9h.1M165.2 75.7h.1M165.3 68.4h.1M165.4 74.6h.1M165.5 60.4h.1M165.5 65.7h.1M165.6 72.8h.1M165.7 66.6h.1M165.8 62h.1M165.8 72.7h.1"/>
<path d="M165.9 65.5h.1M165.9 69h.1M166 76.1h.1M166.1 71.6h.1M166.3 63.6h.1M166.4 67h.1M166.4 74h.1M166.5 69.8h.1M166.5 62.5h.1M166.6 63.2h.1M166.7 76h.1M166.7 70.3h.1"/>
<path d="M166.7 68.7h.1M166.8 77.4h.1M166.9 74.9h.1M166.9 60.7h.1M167.1 61.2h.1M167.1 66.9h.1M167.2 68.2h.1M167.3 75.3h.1M167.3 73.1h.1M167.4 65.8h.1M167.4 64.5h.1M167.5 71.6h.1"/>
<path d="M167.6 72h.1M167.8 63.9h.1M167.9 62.4h.1M168 70.1h.1M168 69.5h.1M168 62.8h.1M168.1 76.6h.1M168.1 62.3l.4 .2-.4 .2zM168.1 76.3h.1M168.2 69h.1M168.2 65.8h.1M168.3 66.7l.4 .3-.4 .2z"/>
<path d="M168.3 72.8h.1M168.4 75.2h.1M168.4 61h.1M168.5 71.2l.4 .3-.4 .2zM168.6 67.2h.1M168.7 63.7h.1M168.7 75.7l.4 .3-.4 .2zM168.8 73.4h.1M168.8 70.8h.1M168.8 66.1h.1M169 72.3h.1M169.1 67h.1"/>
<path d="M169.1 74.1h.1M169.2 64.3h.1M169.4 70.4h.1M169.5 63.2h.1M169.5 64.9h.1M169.6 72h.1M169.6 76.6h.1M169.7 69.3h.1M169.8 61.2h.1M169.8 75.5h.1M169.9 61.3h.1M169.9 68.3h.1"/>
<path d="M170 75.4h.1M170.1 67.5h.1M170.1 60.2h.1M170.2 73.7h.1M170.3 66.4h.1M170.3 66.2h.1M170.4 73.3h.1M170.5 72.6h.1M170.6 62.5h.1M170.7 69.5h.1M170.7 64.6h.1M170.8 76.6h.1"/>
<path d="M170.9 70.8h.1M170.9 63.5h.1M171 60.4h.1M171.1 76.9h.1M171.1 69.7h.1M171.1 67.5h.1M171.2 74.5h.1M171.3 75.8h.1M171.3 61.6h.1M171.4 63.7h.1M171.5 70.8h.1M171.5 67.8h.1"/>
<path d="M171.6 60.6h.1M171.7 74h.1M171.8 66.7h.1M171.9 61.7h.1M171.9 68.7h.1M172 72.9h.1M172 75.8h.1M172.1 64.3l.4 .2-.4 .3zM172.2 64.9h.1M172.2 65h.1M172.3 68.8l.4 .2-.4 .3zM172.3 72.1h.1"/>
<path d="M172.3 71.1h.1M172.4 63.8h.1M172.5 73.3l.4 .2-.4 .3zM172.5 77.3h.1M172.6 70h.1M172.7 62.9h.1M172.8 70h.1M172.8 76.2h.1M172.8 62h.1M172.8 77.1h.1M173 68.2h.1M173 66.2h.1"/>
<path d="M173 60.9h.1M173.1 73.3h.1M173.2 74.3h.1M173.2 67.1h.1M173.4 73.2h.1M173.5 64.2h.1M173.6 71.3h.1M173.6 65.2h.1M173.7 60.4h.1M173.8 71.4h.1M173.8 67.5h.1M173.9 64.1h.1"/>
<path d="M173.9 74.6h.1M174.1 70.3h.1M174.2 76.5h.1M174.3 62.3h.1M174.3 65.4h.1M174.4 72.5h.1M174.5 68.5h.1M174.5 61.2h.1M174.6 61.7h.1M174.6 74.7h.1M174.6 68.8h.1M174.7 67.4h.1"/>
<path d="M174.7 75.8h.1M174.9 73.6h.1M175.1 65.5h.1M175.1 66.7h.1M175.2 73.8h.1M175.3 71.7h.1M175.3 64.4h.1M175.4 63h.1M175.5 70h.1M175.5 70.6h.1M175.5 77.1h.1M175.7 76.8h.1"/>
<path d="M175.7 62.6h.1M175.8 60.9h.1M175.9 61.9l.4 .2-.4 .3zM175.9 68h.1M175.9 68.8h.1M176 61.5h.1M176 75h.1M176.1 66.4l.4 .2-.4 .3zM176.1 75h.1M176.2 67.7h.1M176.2 64.2h.1M176.3 71.3h.1"/>
<path d="M176.3 70.9l.4 .2-.4 .3zM176.3 73.9h.1M176.5 75.4l.4 .2-.4 .3zM176.6 65.9h.1M176.6 62.1h.1M176.7 69.2h.1M176.7 72h.1M176.8 64.8h.1M176.8 76.3h.1M177 70.9h.1M177 65.5h.1M177.1 72.6h.1"/>
<path d="M177.2 77.1h.1M177.2 62.9h.1M177.4 69.1h.1M177.4 61.8h.1M177.4 63.4h.1M177.5 70.5h.1M177.6 75.3h.1M177.6 68h.1M177.8 66.7h.1M177.8 74.2h.1M177.9 73.8h.1M178 66.2h.1"/>
<path d="M178.2 72.4h.1M178.3 64.7h.1M178.3 65.1h.1M178.3 71.7h.1M178.5 71.3h.1M178.5 60.9h.1M178.6 68h.1M178.7 63.2h.1M178.7 75.1h.1M178.8 69.4h.1M178.9 62.1h.1M179 75.6h.1"/>
<path d="M179.1 65.9h.1M179.1 68.3h.1M179.2 73h.1M179.3 74.5h.1M179.3 60.3h.1M179.3 62.2h.1M179.4 69.3h.1M179.5 66.5h.1M179.5 76.3h.1M179.7 72.7h.1M179.7 65.4h.1M179.8 60.1h.1"/>
<path d="M179.9 63.9l.4 .3-.4 .2zM179.9 67.2h.1M179.9 71.6h.1M180 74.3h.1M180.1 68.4l.4 .3-.4 .2zM180.1 63.6h.1M180.1 63.5h.1M180.2 70.5h.1M180.3 72.9l.4 .3-.4 .2zM180.3 69.7h.1M180.4 62.5h.1M180.5 75.9h.1"/>
<path d="M180.6 68.6h.1M180.6 61.4h.1M180.7 68.5h.1M180.7 74.8h.1M180.8 60.6h.1M180.8 75.5h.1M181 66.8h.1M181 64.7h.1M181 71.8h.1M181.1 73h.1M181.2 65.7h.1M181.4 71.9h.1"/>
<path d="M181.4 62.6h.1M181.5 69.7h.1M181.6 76.8h.1M181.6 63.9h.1M181.8 66h.1M181.8 70.1h.1M181.8 62.8h.1M181.9 73.1h.1M182 76.2h.1M182 69h.1M182.2 75.1h.1M182.2 63.9h.1"/>
<path d="M182.2 61h.1M182.3 71h.1M182.4 67.1h.1M182.5 60.2h.1M182.6 67.2h.1M182.6 73.3h.1M182.7 66h.1M182.7 74.3h.1M182.8 72.2h.1M183 65.2h.1M183.1 64.2h.1M183.1 72.2h.1"/>
<path d="M183.2 70.4h.1M183.3 63.1h.1M183.3 61.4h.1M183.4 68.5h.1M183.4 76.6h.1M183.5 75.6h.1M183.5 69.3h.1M183.6 61.5l.5 .2-.4 .3zM183.7 75.5h.1M183.7 61.3h.1M183.8 66.4h.1M183.9 66l.4 .2-.4 .3z"/>
<path d="M183.9 67.5h.1M183.9 73.5h.1M183.9 60.2h.1M184.1 70.5l.4 .2-.4 .3zM184.1 73.6h.1M184.1 62.7h.1M184.1 66.4h.1M184.2 69.8h.1M184.3 75l.4 .2-.4 .3zM184.3 76.8h.1M184.3 72.5h.1M184.5 64.5h.1"/>
<path d="M184.6 60.6h.1M184.6 67.7h.1M184.7 70.7h.1M184.7 74.8h.1M184.8 63.4h.1M184.9 76.9h.1M184.9 64h.1M185 69.6h.1M185 71h.1M185.1 75.8h.1M185.2 61.6h.1M185.4 67.8h.1"/>
<path d="M185.4 61.9h.1M185.4 60.5h.1M185.5 69h.1M185.5 74h.1M185.5 76h.1M185.6 66.7h.1M185.7 65.2h.1M185.8 72.9h.1M185.8 72.3h.1M186 64.8h.1M186.2 71h.1M186.2 63.1h.1"/>
<path d="M186.2 63.7h.1M186.3 70.2h.1M186.4 77.3h.1M186.4 77.2h.1M186.4 69.9h.1M186.5 66.5h.1M186.6 76.1h.1M186.6 61.9h.1M186.6 73.6h.1M186.8 68.1h.1M186.9 60.8h.1M187 64.4h.1"/>
<path d="M187 74.3h.1M187.1 67h.1M187.1 71.5h.1M187.2 73.2h.1M187.3 60.7h.1M187.4 67.7h.1M187.4 74.8h.1M187.5 65.2h.1M187.6 63.6l.5 .2-.4 .3zM187.6 71.3h.1M187.7 64.1h.1M187.8 65.7h.1"/>
<path d="M187.9 68.1l.4 .2-.4 .3zM187.9 70.2h.1M187.9 72.7h.1M188.1 72.6l.4 .2-.4 .3zM188.1 76.4h.1M188.1 61.9h.1M188.1 62.2h.1M188.2 69h.1M188.3 76.1h.1M188.3 68.4h.1M188.3 77.4v-.3l.4 .2-.2 .1M188.3 61.1h.1"/>
<path d="M188.5 74.6h.1M188.5 67.3h.1M188.6 66.9h.1M188.7 74h.1M188.7 73.5h.1M188.9 63.2h.1M188.9 65.5h.1M189 70.3h.1M189.1 77.3h.1M189.1 71.7h.1M189.2 64.4h.1M189.3 61.1h.1"/>
<path d="M189.3 70.6h.1M189.4 68.2h.1M189.5 75.3h.1M189.5 76.7h.1M189.6 62.5h.1M189.7 64.5h.1M189.7 68.7h.1M189.8 71.5h.1M189.8 61.4h.1M189.9 74.9h.1M190 67.6h.1M190.1 62.4h.1"/>
<path d="M190.2 73.8h.1M190.2 69.5h.1M190.3 76.5h.1M190.4 65.8h.1M190.5 65.7h.1M190.6 72h.1M190.6 72.8h.1M190.6 64.7h.1M190.8 70.9h.1M191 63.6h.1M191 77.1h.1M191 62.9h.1"/>
<path d="M191 70.7h.1M191.2 69h.1M191.3 61.8h.1M191.3 67h.1M191.4 75.2h.1M191.4 74.1h.1M191.4 61.1l.5 .3-.4 .2zM191.5 67.9h.1M191.6 74.1h.1M191.6 65.6l.5 .3-.4 .2zM191.8 64.9h.1M191.9 66.1h.1"/>
<path d="M191.9 70.1l.4 .3-.4 .2zM191.9 72h.1M192 72.3h.1M192 61.2h.1M192.1 74.6l.4 .3-.4 .2zM192.1 65h.1M192.1 68.2h.1M192.2 75.3h.1M192.3 71.2h.1M192.5 77.4h.1M192.5 63.2h.1M192.6 66.2h.1"/>
<path d="M192.7 73.2h.1M192.7 69.4h.1M192.7 62.1h.1M192.9 62.4h.1M192.9 75.5h.1M192.9 68.3h.1M192.9 69.5h.1M193 76.6h.1M193.1 74.5h.1M193.1 60.3h.1M193.3 60.4h.1M193.3 66.4h.1"/>
<path d="M193.4 67.4h.1M193.5 74.5h.1M193.5 72.6h.1M193.6 65.3h.1M193.7 63.7h.1M193.7 71.5h.1M193.8 70.8h.1M194 63.5h.1M194.1 61.6h.1M194.1 69.7h.1M194.2 62.4h.1M194.2 68.7h.1"/>
<path d="M194.3 75.8h.1M194.3 75.9h.1M194.4 68.6h.1M194.5 64.9h.1M194.6 72h.1M194.6 74.8h.1M194.6 60.6h.1M194.8 66.8h.1M194.9 62.9h.1M195 72.9h.1M195 70h.1M195 65.7h.1"/>
<path d="M195.1 77h.1M195.2 71.8h.1M195.3 66.2h.1M195.4 73.3h.1M195.4 63.8h.1M195.4 63.2l.5 .2-.4 .3zM195.6 70h.1M195.6 67.7l.5 .2-.4 .3zM195.7 62.7h.1M195.7 64.1h.1M195.8 76.2h.1M195.8 71.2h.1"/>
<path d="M195.8 68.9h.1M195.9 72.2l.4 .2-.4 .3zM196 60.4h.1M196 75.1h.1M196.1 60.9h.1M196.1 76.7l.4 .2-.4 .3zM196.1 67.5h.1M196.2 74.5h.1M196.2 67.1h.1M196.4 73.3h.1M196.5 66h.1M196.5 65.4h.1"/>
<path d="M196.6 72.5h.1M196.7 72.2h.1M196.8 61.7h.1M196.9 64.1h.1M196.9 68.7h.1M197 75.8h.1M197.1 70.3h.1M197.1 63h.1M197.3 76.5h.1M197.3 69.2h.1M197.4 66.7h.1M197.4 73.7h.1"/>
<path d="M197.5 75.4h.1M197.5 61.2h.1M197.6 62.9h.1M197.7 67.4h.1M197.7 70h.1M197.8 60.1h.1M197.8 77.1h.1M197.9 73.6h.1M198 66.3h.1M198.1 60.8h.1M198.1 72.5h.1M198.2 67.9h.1"/>
<path d="M198.3 75h.1M198.4 64.5h.1M198.4 64.2h.1M198.5 71.3h.1M198.5 70.6h.1M198.6 63.4h.1M198.7 76.8h.1M198.8 69.5h.1M198.9 62.1h.1M199 75.7h.1M199 69.2h.1M199 61.5h.1"/>
<path d="M199.1 76.3h.1M199.2 67.7h.1M199.2 60.8l.4 .2-.4 .3zM199.2 60.4h.1M199.3 65.4h.1M199.3 72.5h.1M199.4 73.9h.1M199.4 66.6h.1M199.4 65.3l.5 .2-.4 .3zM199.6 72.8h.1M199.6 69.8l.5 .2-.4 .3zM199.7 63.4h.1"/>
<path d="M199.8 70.4h.1M199.8 64.8h.1M199.9 74.3l.4 .2-.4 .2zM200 71h.1M200.1 63.7h.1M200.1 66.7h.1M200.1 73.8h.1M200.2 77.1h.1M200.2 69.9h.1M200.4 76h.1M200.5 61.9h.1M200.5 64.6h.1"/>
<path d="M200.6 71.7h.1M200.6 68h.1M200.7 60.8h.1M200.8 60.9h.1M200.8 74.2h.1M200.9 68h.1M200.9 66.9h.1M201 75h.1M201.1 73.1h.1M201.3 65.1h.1M201.3 65.9h.1M201.4 73h.1"/>
<path d="M201.5 71.3h.1M201.5 64h.1M201.6 62.2h.1M201.7 69.2h.1M201.7 70.2h.1M201.8 76.3h.1M201.9 76.4h.1M201.9 62.2h.1M202 60.1h.1M202.1 68.4h.1M202.1 67.2h.1M202.2 61.1h.1"/>
<path d="M202.2 74.2h.1M202.3 74.5h.1M202.4 67.3h.1M202.4 63.4h.1M202.5 70.5h.1M202.5 73.4h.1M202.7 65.4h.1M202.9 61.3h.1M202.9 71.6h.1M202.9 68.4h.1M203 64.3h.1M203 75.5h.1"/>
<path d="M203.2 70.5h.1M203.2 62.8l.4 .3-.4 .2zM203.2 64.7h.1M203.3 71.8h.1M203.4 76.7h.1M203.4 62.5h.1M203.4 67.3l.5 .3-.5 .2zM203.6 68.7h.1M203.6 61.4h.1M203.6 71.8l.5 .3-.4 .2zM203.7 62.6h.1M203.8 69.7h.1"/>
<path d="M203.8 74.9h.1M203.8 67.6h.1M203.8 76.8h.1M203.9 76.3l.4 .2-.4 .3zM204 73.8h.1M204 65.9h.1M204.1 73h.1M204.2 65.7h.1M204.4 71.9h.1M204.5 64.6h.1M204.5 63.9h.1M204.6 70.9h.1"/>
<path d="M204.6 70.8h.1M204.8 60.1h.1M204.8 77h.1M204.8 67.2h.1M204.9 62.8h.1M204.9 74.3h.1M205 69h.1M205.1 61.7h.1M205.2 75.2h.1M205.3 67.9h.1M205.3 65.1h.1M205.4 72.2h.1"/>
<path d="M205.5 74.1h.1M205.6 61.4h.1M205.6 68.5h.1M205.7 66.1h.1M205.7 75.5h.1M89.4 97.4h56.1M155.5 97.4h50.3M89.4 104.1h116.4M89.4 101.9h116.4M89.4 106.2h116.4"/>
</g>
<!-- layer: 2D Drafting - General -->
<path d="M145.5 96.3v1.1M146.9 93.9h-1.4v1M148.4 93.9h1.4M151.2 93.9h1.4M154 93.9h1.5v1M155.5 96.3v1.1" fill="none" stroke="#00f" stroke-width=".35"/>
<path d="M96.8 44.8v61.4" fill="none" stroke="#808080" stroke-width=".21"/>
<g fill="none" stroke="#000" stroke-width=".21">
<path d="M142.6 38.5h10M147.6 33.5v10M186.7 126.2h10"/>
<circle cx="147.6" cy="38.5" r="6"/>
<circle cx="150.5" cy="98.2" r="3.8"/>
<circle cx="150.5" cy="98.2" r="3.6"/>
<circle cx="191.7" cy="126.2" r="6"/>
</g>
<!-- layer: Dimensioning - General -->
<path d="M119.9 110.5h61.2M120.5 109.5v1.9M120.8 109.9l-.7 1.2M180.5 109.5v1.9M180.8 109.9l-.7 1.2" fill="none" stroke="#000" stroke-width=".21"/>
<!-- layer: Annotation - Label -->
<path d="M112.3 56.5l.5 1.9M113.3 56.5l-.5 1.9M180.1 53.4h-67.3v5M150.4 97.4v24.3h-47.1M150.4 97.4l.5 .9M150.4 97.4l-.5 .9M177.5 101.1v27.2h-74.2M177.5 101.1l.5 .9M177.5 101.1l-.5 .9" fill="none" stroke="#808080" stroke-width=".21"/>
<!-- layer: 2D Drafting - General -->
<path d="M120.5 97.4h5v4.5h-5z" fill-rule="evenodd" fill="#fff"/>
<path d="M120.5 97.4h5v4.5h-5z" fill="none" stroke="#000" stroke-width=".21"/>
<path d="M175.5 97.4h5v4.5h-5z" fill-rule="evenodd" fill="#fff"/>
<path d="M120.5 97.4l5 4.5M125.5 97.4l-5 4.5M175.5 97.4h5M175.5 97.4v4.5M175.5 97.4l5 4.5M180.5 97.4v4.5M180.5 97.4l-5 4.5M175.5 101.9h5" fill="none" stroke="#000" stroke-width=".21"/>
<g fill="none" stroke="#00f" stroke-width=".35">
<path d="M120.5 97.4h.7M122.4 97.4h1.4M125.2 97.4h1.4M128 97.4h1.4M130.9 97.4h1.4M133.7 97.4h1.4M136.5 97.4h1.4M139.3 97.4h1.4M142.1 97.4h1.5M144.7 97.4h.8M155.5 97.4h.7M157.4 97.4h1.4"/>
<path d="M160.2 97.4h1.4M163 97.4h1.4M165.9 97.4h1.4M168.7 97.4h1.4M171.5 97.4h1.4M174.3 97.4h1.4M177.1 97.4h1.5M179.7 97.4h.8"/>
</g>
<g fill="none" stroke="#000" stroke-width=".21">
<path d="M89.4 33.7v2.1M89.4 37.9v2.1M91.5 29.5h-2.1v2M93.6 29.5h2.2M97.9 29.5h2.1M102.1 29.5h2.1M106.3 29.5h2.2M110.6 29.5h2.1M114.8 29.5h2.1M119 29.5h2.2M123.3 29.5h2.1M127.5 29.5h2.1"/>
<path d="M131.7 29.5h2.2M136 29.5h2.1M140.2 29.5h2.1M144.4 29.5h2.2M148.7 29.5h2.1M152.9 29.5h2.1M157.1 29.5h2.2M161.4 29.5h2.1M165.6 29.5h2.1M169.8 29.5h2.2M174.1 29.5h2.1M178.3 29.5h2.1"/>
<path d="M182.5 29.5h2.2M186.8 29.5h2.1M191 29.5h2.1M195.2 29.5h2.2M199.5 29.5h2.1M203.7 29.5h2.1v2M205.8 33.7v2.1M205.8 37.9v2.1M89.4 42.1v2.1M89.4 46.4v2.1M89.4 50.6v2.1M89.4 54.8v2.1"/>
<path d="M89.4 59.1v2.1M205.8 42.1v2.1M205.8 46.4v2.1M205.8 50.6v2.1M205.8 54.8v2.1M205.8 59.1v2.1M89.4 63.3v2.1M89.4 67.5v2.1M89.4 71.8v2.1M89.4 76v2.1M205.8 63.3v2.1M205.8 67.5v2.1"/>
<path d="M205.8 71.8v2.1M205.8 76v2.1M89.4 80.2v2.1M89.4 84.5v2.1M89.4 88.7v2.1M89.4 92.9v2.1M89.4 97.2v2.1M205.8 80.2v2.1M205.8 84.5v2.1M205.8 88.7v2.1M205.8 92.9v2.1M205.8 97.2v2.1"/>
<path d="M89.4 101.4v2.1M89.4 105.6v2.1M89.4 109.9v2.1M89.4 114.1v2.1M89.4 118.3v2.1M205.8 101.4v2.1M205.8 105.6v2.1M205.8 109.9v2.1M205.8 114.1v2.1M205.8 118.3v2.1M89.4 122.6v2.1M89.4 126.8v2.1"/>
<path d="M89.4 131v2.1M89.4 135.3v2h2.1M93.6 137.3h2.2M97.9 137.3h2.1M102.1 137.3h2.1M106.3 137.3h2.2M110.6 137.3h2.1M114.8 137.3h2.1M119 137.3h2.2M123.3 137.3h2.1M127.5 137.3h2.1M131.7 137.3h2.2"/>
<path d="M136 137.3h2.1M140.2 137.3h2.1M144.4 137.3h2.2M148.7 137.3h2.1M152.9 137.3h2.1M157.1 137.3h2.2M161.4 137.3h2.1M165.6 137.3h2.1M169.8 137.3h2.2M174.1 137.3h2.1M178.3 137.3h2.1M182.5 137.3h2.2"/>
<path d="M186.8 137.3h2.1M191 137.3h2.1M195.2 137.3h2.2M199.5 137.3h2.1M205.8 122.6v2.1M205.8 126.8v2.1M205.8 131v2.1M205.8 135.3v2h-2.1M91.1 147.8h110"/>
</g>
<text font-size="9.6" fill="#71cebe" x="128.1" y="181.5">GROSBERG</text>
<g font-size="4.1">
<text x="147.1" y="109.9">600</text>
<text x="91.1" y="146.7">AR-7-112</text>
<text x="121.7" y="146.7">Vihmaveetoru-laudise-taga</text>
<text x="193.1" y="146.7">1:10</text>
</g>
<g font-size="3.4" fill="#808080">
<text x="142.5" y="52.6">sisearhitektuursele osale</text>
<text x="151.3" y="48.6">Viimistlus vastavalt</text>
<text x="96" y="54.4" transform="rotate(-90 96 54.4)">VS-01</text>
<text x="103.3" y="117">Plastik vihmaveetoru kokku</text>
<text x="103.3" y="120.9">keevitatud, torus elektrikaabel</text>
<text x="103.3" y="127.4">PVC-kate vihmaveetoru taga 600mm laisuselt</text>
</g>
<g font-size="3.4">
<text x="238" y="188.8">Tornimäe elamu</text>
<text x="238" y="192.7">Kääriku küla, Otepää vald</text>
</g>
<text font-size="2.7" x="238.3" y="179.9">Vihmaveetoru-laudise-taga</text>
<g font-size="2.1">
<text x="188.2" y="168.7">Töönr</text>
<text x="188.7" y="172.3">TRN</text>
<text x="200.7" y="168.7">Tähis</text>
<text x="200.9" y="172.1">AR-7-112</text>
<text x="213.5" y="169">Kuupäev</text>
<text x="213.5" y="172.1">05.11.2024</text>
<text x="238.2" y="168.7">Staadium</text>
<text x="238.2" y="172.2">PÕHIPROJEKT</text>
<text x="268.2" y="168.7">Mõõtkava</text>
<text x="268.2" y="172.2">M1:100</text>
<text x="188.2" y="176.2">Tellija</text>
<text x="188.2" y="179.2">Eraisik</text>
<text x="238.2" y="176.2">Joonise nimetus</text>
<text x="188.2" y="184.1">Arhitekt</text>
<text x="238.2" y="183.7">Objekti nimi ja asukoht</text>
<text x="110.2" y="190.6">Grosberg Consulting OÜ</text>
<text x="188.2" y="187">Kaspar Stroom</text>
<text x="110.2" y="193">Reg.nr. 14803725</text>
<text x="110.2" y="195">Otsa tee 7-2, Järveküla, Rae vald</text>
</g>
</svg>
